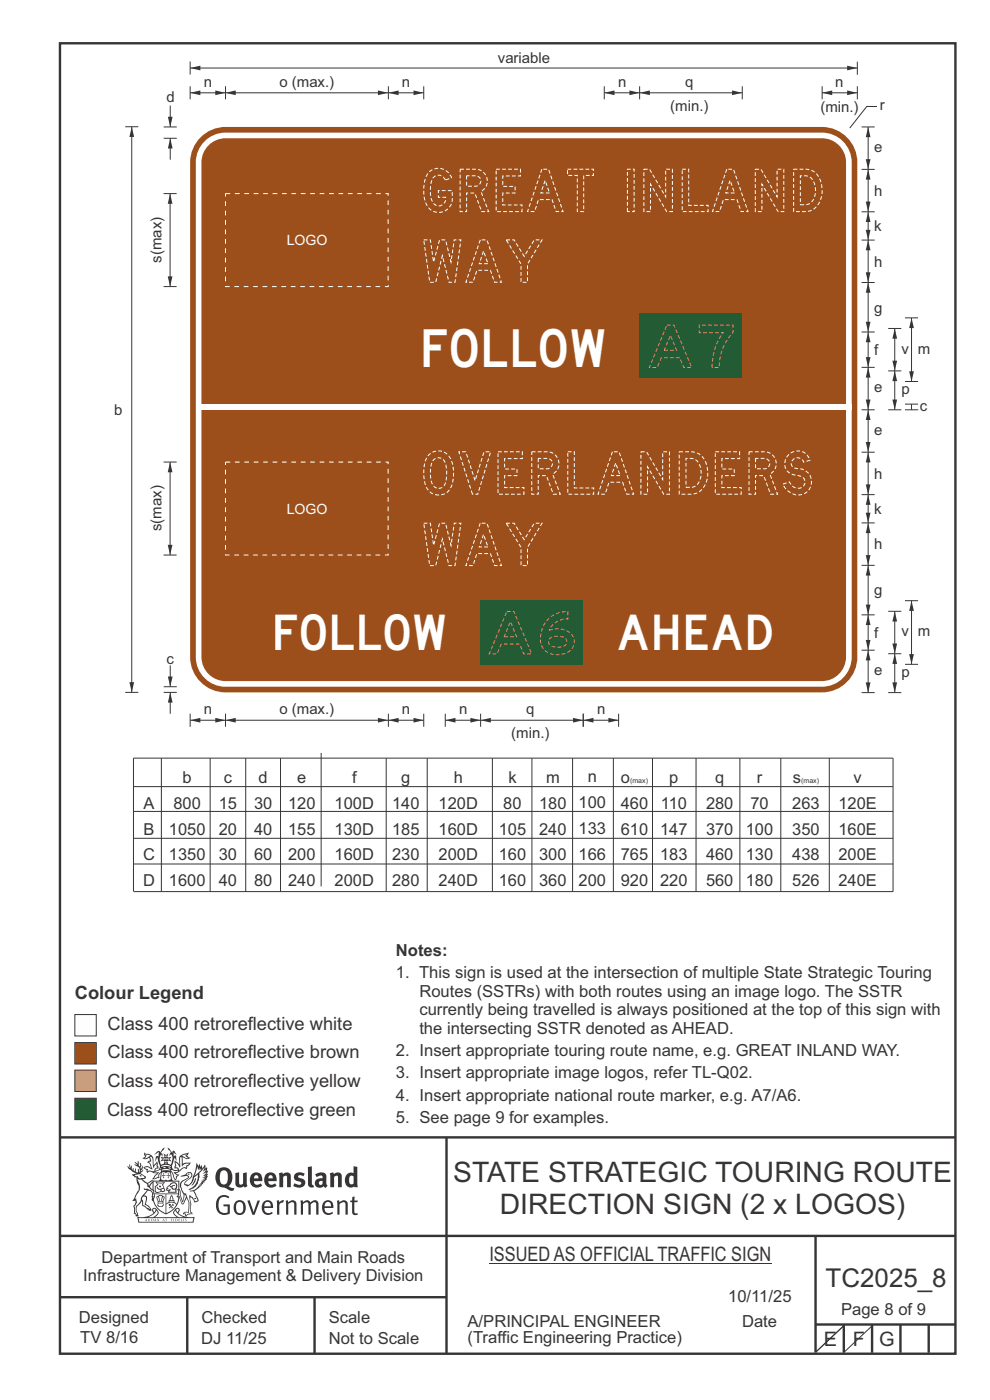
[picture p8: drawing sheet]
<svg xmlns="http://www.w3.org/2000/svg" width="210mm" height="297mm" viewBox="0 0 210 297" stroke-linecap="round" stroke-linejoin="round" font-family="sans-serif">
<path d="M12.7 9.2h190v278h-190zM12.7 241.3h190M94.7 241.4v45.8M12.7 275.2h82M12.7 262.2h190.1M39.7 275.2v12M66.7 275.2v12M173 262.1v24.9" fill="none" stroke="#373435" stroke-width=".51"/>
<g fill="#373435">
<path d="M47 248.4a2.55 2.55 0 0 0 0 2.7l.3 .2a.81 .81 0 0 0 1-1v-.5a1.04 1.04 0 0 0-1.1-1.5zM46.3 248.1a1.82 1.82 0 0 1 2.1-.2 1.82 1.82 0 0 1 .9 1.8 2.29 2.29 0 0 1-.8 2l.7 .3h.5l-.2 .6a2.87 2.87 0 0 1-2-.7 2.12 2.12 0 0 1-1.7-3.1z" fill-rule="evenodd"/>
<path d="M49.9 248.9l.8-.2v2a.46 .46 0 0 0 .3 .6 .46 .46 0 0 0 .6-.3v-2.1l.7-.2v2.4l.2 .5-.5 .3-.3-.3a1.02 1.02 0 0 1-1.2 .3 1.02 1.02 0 0 1-.6-1.1z" fill-rule="evenodd"/>
<path d="M54 249.5l-.1 .5h.9a.49 .49 0 0 0-.2-.6 .49 .49 0 0 0-.6 .1zM53.4 249.1a1.34 1.34 0 0 1 1.6-.2 1.34 1.34 0 0 1 .6 1.5v.2h-1.7a.77 .77 0 0 0 .5 .8 .77 .77 0 0 0 .9-.4l.3 .5a1.59 1.59 0 0 1-2 .2 1.59 1.59 0 0 1-.5-2.1z" fill-rule="evenodd"/>
<path d="M57 249.5l-.1 .5h1a.49 .49 0 0 0-.2-.6 .49 .49 0 0 0-.7 .1zM56.4 249.1a1.34 1.34 0 0 1 1.6-.2 1.34 1.34 0 0 1 .7 1.5v.2h-1.8a.77 .77 0 0 0 .5 .8 .77 .77 0 0 0 .9-.4l.4 .5a1.59 1.59 0 0 1-2.1 .2 1.59 1.59 0 0 1-.5-2.1z" fill-rule="evenodd"/>
<path d="M59.2 248.9l.7-.2 .1 .4a.95 .95 0 0 1 1-.3 .95 .95 0 0 1 .7 .8v2.3h-.8v-2.3a.46 .46 0 0 0-.8 .1v2.2h-.8z" fill-rule="evenodd"/>
<path d="M62.6 249.1a1.75 1.75 0 0 1 2-.1l-.2 .5-.6-.2a.43 .43 0 0 0-.6 .3l.4 .3a1.04 1.04 0 0 1 1.2 1.1 1.04 1.04 0 0 1-1.4 1l-1.2-.4 .3-.6 1 .4 .4-.4a.88 .88 0 0 0-1-.5l-.4-.2-.1-.4z" fill-rule="evenodd"/>
<path d="M65.3 247.6l.8-.2 .1 3.8 .3 .2 .1 .4a.88 .88 0 0 1-1 0 .88 .88 0 0 1-.3-1z" fill-rule="evenodd"/>
<path d="M67.8 250.6a.43 .43 0 0 0-.1 .7 .43 .43 0 0 0 .7-.1v-.7zM66.8 249.1a1.7 1.7 0 0 1 2.4 .1v1.9l.3 .4-.4 .5-.5-.4a1.03 1.03 0 0 1-1.7-.1 1.03 1.03 0 0 1 .8-1.5h.7v-.4a.8 .8 0 0 0-1.2 .1z" fill-rule="evenodd"/>
<path d="M70 248.9l.7-.2 .1 .4a.95 .95 0 0 1 1-.3 .95 .95 0 0 1 .7 .8v2.3h-.8v-2.3a.46 .46 0 0 0-.8 .1v2.2h-.8z" fill-rule="evenodd"/>
<path d="M74.3 249.5a1.48 1.48 0 0 0 0 1.7h.5l.2-.1v-1.5l-.3-.2zM75 247.4l.8 .1 .1 4.4h-.7l-.1-.2a1.26 1.26 0 0 1-1.4 0 1.26 1.26 0 0 1-.5-1.3 1.29 1.29 0 0 1 .4-1.4 1.29 1.29 0 0 1 1.4-.1z" fill-rule="evenodd"/>
<path d="M46.4 253.9a1.72 1.72 0 0 1 2.3 0l-.3 .3a1.24 1.24 0 0 0-1.4-.2 1.24 1.24 0 0 0-.6 1.4 1.49 1.49 0 0 0 1.2 1.9l.7-.1v-1.3h-.8l-.1-.4h1.3v1.9a1.93 1.93 0 0 1-2.2 0 1.93 1.93 0 0 1-.7-2.2l.2-.8z" fill-rule="evenodd"/>
<path d="M50.4 255.1a1.65 1.65 0 0 0 .2 2.2 .99 .99 0 0 0 1-1.4 .78 .78 0 0 0-.4-.8 .78 .78 0 0 0-.8 0zM50 254.9a1.33 1.33 0 0 1 1.6-.1 1.33 1.33 0 0 1 .5 1.4 1.31 1.31 0 0 1-1.3 1.6 1.31 1.31 0 0 1-1.2-1.6v-.6z" fill-rule="evenodd"/>
<path d="M52.5 254.7l.4-.1 .9 2.6 .8-2.5h.5l-1.1 3h-.5z" fill-rule="evenodd"/>
<path d="M56.3 255.2l-.2 .7h1.3a.7 .7 0 0 0-.3-.8 .7 .7 0 0 0-.8 .1zM55.9 255a1.22 1.22 0 0 1 1.5-.2 1.22 1.22 0 0 1 .5 1.5h-1.8a.93 .93 0 0 0 .5 1 .93 .93 0 0 0 1.1-.2l.2 .3a1.43 1.43 0 0 1-1.8 .1 1.43 1.43 0 0 1-.6-1.7z" fill-rule="evenodd"/>
<path d="M58.7 254.7l.4-.1 .1 .5 .4-.4 .6-.1-.2 .5a.66 .66 0 0 0-.8 .7v1.9h-.4z" fill-rule="evenodd"/>
<path d="M60.6 254.7l.4-.1 .1 .5a.94 .94 0 0 1 1-.5 .94 .94 0 0 1 .8 .8v2.3h-.5l-.1-2.5a.81 .81 0 0 0-1.2 .3v2.2h-.4z" fill-rule="evenodd"/>
<path d="M63.7 254.7l.5-.1 .1 .5 .4-.3a.78 .78 0 0 1 1.1 .3 .9 .9 0 0 1 1-.5 .9 .9 0 0 1 .8 .8v2.3h-.5l-.1-2.5a.67 .67 0 0 0-1.1 .3v2.2h-.5v-2.4l-.4-.3-.7 .4v2.3h-.5z" fill-rule="evenodd"/>
<path d="M69 255.2l-.1 .7h1.3a.7 .7 0 0 0-.3-.8 .7 .7 0 0 0-.9 .1zM68.7 255a1.22 1.22 0 0 1 1.5-.2 1.22 1.22 0 0 1 .5 1.5h-1.8a.93 .93 0 0 0 .4 1 .93 .93 0 0 0 1.2-.2l.1 .3a1.44 1.44 0 0 1-1.7 .1 1.44 1.44 0 0 1-.6-1.7z" fill-rule="evenodd"/>
<path d="M71.4 254.7l.5-.1 .1 .5a.94 .94 0 0 1 1-.5 .94 .94 0 0 1 .8 .8v2.3h-.5l-.1-2.5a.81 .81 0 0 0-1.2 .3v2.2h-.4z" fill-rule="evenodd"/>
<path d="M74.7 253.9l.5-.1v.9h.7l-.1 .3h-.6v2.2l.1 .2h.5l.1 .3a.75 .75 0 0 1-1.2-.6v-2.1h-.4v-.3h.4z" fill-rule="evenodd"/>
<path d="M30.8 244.9l1.1 .3-.9 .5h-.4l.6-.5zM31.8 245.4h.2a2.44 2.44 0 0 1 .4 1.9l.1 .5 .7-1-.1 .6 .3 .3a.57 .57 0 0 0-.6 .7l-1-.1-.5 .2 .2-.5-.8-.3 .7-.1 .9 .5 .1-.1-.6-1.3-.2-.2h.5zM30.7 244.4l-.1 .5 .2 .4-.6 .4a1.04 1.04 0 0 0 1.4-.1l.2 .6-.3 .1-.2 .4a.94 .94 0 0 1 .8 1.1l-.2-.1a1.16 1.16 0 0 0-1.5-.1l.3 .4 .4 .2 .1 .5 .2 .1 .1-.2a.94 .94 0 0 1 1.1 .2l.8 .1-1.2 1.2a1.13 1.13 0 0 0 1.2-.2l.4-.1-.1-.4 .5-.8a.83 .83 0 0 0-.6 1.1l-.3-.1-.7 .4 1.1-1.4-.5 .1-.5-.1 1.3-.5-.1-.1-.9 .4v-.3l.2-.2 .3 .1 .1-.3-.2-.4v-.6l-.1-.4-.7 1v-.7a1.42 1.42 0 0 0-1.6-1.8z" fill-rule="evenodd"/>
<path d="M38.5 245.2l.5-.2 .7-.1-.6 .3 .8 .5h-.3zM38.3 245.5l.2-.1 .1 2a1.69 1.69 0 0 1 1.6-.6l-.8 .5 .1 .5a1.1 1.1 0 0 0-1.5 .6l-.1-.5-.2-.2h-.5l.3-.4-.3-.7a1.42 1.42 0 0 1 .8 1.1l.2-.1zM37.1 246.2l.1 1-.2 .3 .1 .4h.5l.1 .2a.96 .96 0 0 1-1.1-.1l-.1 .1a1.06 1.06 0 0 0 1.3 .2v.1a.72 .72 0 0 1-1 .2l.3 .5 .6 .2-.4 .2-.1 .6-.2-.3-.4-1.1-.4-.4 .4 .9a1.54 1.54 0 0 0 .7 1.2l.2-.3a.58 .58 0 0 1 .4-.8l.2-.1h-.3l-.5-.3 .9-.5a.93 .93 0 0 1 1.2-.5v.2l.2-.2 .1-.5a.99 .99 0 0 0 .7-.8l-1.3 .1-.3 .2-.1-1.4 .9 .4 .9-.3h-.4l-.5-.4 .4-.7-.6 .2a1.46 1.46 0 0 0-1.4 2.1v.4l-.2-.4z" fill-rule="evenodd"/>
<path d="M35.6 248.9l.2 .1-.1 .3 .4 .1h-.4v.6l-.1-.6h-.3l.3-.1z" fill-rule="evenodd"/>
<path d="M34.6 248.9l.2 .1v.3l.3 .1h-.3l-.1 .6v-.6h-.4l.4-.1z" fill-rule="evenodd"/>
<path d="M34.3 248.8a.57 .57 0 0 1 .9 .2 .57 .57 0 0 1 .9-.2l.2 1.4h-.2a.57 .57 0 0 1-.9 0 .69 .69 0 0 1-1.1 0zM34.2 248.1l-.3 2.1-.2 .4h3l-.2-.4-.3-2.1h-.2v.2l-.8-.1-.8 .1v-.2z" fill-rule="evenodd"/>
<path d="M34.2 252.4a.3 .3 0 0 0 .6 0 .3 .3 0 0 0-.6 0zM33.3 250.9l.3 .3-.3 .4a.79 .79 0 0 0 0 1.3l.8-.2-.1-.3a.55 .55 0 0 1-.7-.6l.1-.1 .2 .3 .3 .2 .8-.2-.4-.7 .4-.4-.7 .2zM33 250.7l1.1 .2 .9-.2-.4 .6 .4 1.2a.56 .56 0 0 1-.8 .3l-.2 .1a.73 .73 0 0 1-.9 .1 .73 .73 0 0 1-.3-1v-.4l.6-.4z" fill-rule="evenodd"/>
<path d="M35.6 251.8l.7-.4a.58 .58 0 0 1 1-.1 .58 .58 0 0 1-.4 .9l-.3-.3a.43 .43 0 0 1 .6-.4 .57 .57 0 0 0-.8 .2l-.2-.1-.3 .1 .4 .2a.55 .55 0 0 0 .9 .4v.5h-1.3l.3-.4-.1-.1-.6 .1 .2-.3-.2-.1zM35.4 251.8l-.1 .2a.39 .39 0 0 0 .2 .6h.3l-.2 .4h1.9l-.1-.8a.86 .86 0 0 0-.1-1.3 .86 .86 0 0 0-1.3 .4z" fill-rule="evenodd"/>
<path d="M36 254.8h.8v.2h-.8zM36.4 253.8l.2 .8h-.4zM36.4 253.5l-.3 .5-.1 .6h-.2v.4l-.7 .4 .2 .1a1.48 1.48 0 0 1 2.1 .2l.2-.1-.6-.5v-.5h-.2l-.1-.6z" fill-rule="evenodd"/>
<path d="M35.8 255.4l.4 .1 .1 .3 .3-.2-.2-.2a.38 .38 0 0 1 .5 .5l-.2-.2-.3 .2 .3 .2-.3 .3-.1-.4-.4 .4-.1-.2 .4-.3-.1-.1-.2 .1z" fill-rule="evenodd"/>
<path d="M34.5 254h.2v.2l-.2 .6h-.2zM33.6 255.3h.9v.2a.55 .55 0 0 1-.8 .4v-.2l-.2-.1zM33.4 254h.2l.2 .8h-.2zM33.6 255l.8-.1 .1 .2h-.8zM33.8 253.7h.5l-.2 1.1h-.1zM33.3 253.8l-.1 .3 .3 1.1a.48 .48 0 0 0-.1 .6 .48 .48 0 0 0 .5 .2h.5a.49 .49 0 0 0 .2-.8l.3-1.1-.1-.3a1.42 1.42 0 0 0-1.5 0z" fill-rule="evenodd"/>
<path d="M33.7 251.5l.4 .1 .1 .3h-.3z" fill-rule="evenodd"/>
<path d="M41.3 250.1l.3-.2-.2 .8-.6 .8h-.2l.5-.7z" fill-rule="evenodd"/>
<path d="M39.7 249l.3-.2 .5 .2a.88 .88 0 0 1-.6 1.1 1.22 1.22 0 0 0-.8 1.3l.5 .2a.72 .72 0 0 0 .9-.4l.5-.8 .2-.6 .8-.6v.2a2.85 2.85 0 0 1-2 2.9l.1 .1a2.13 2.13 0 0 0 1.9-1.5v-.3a2.01 2.01 0 0 0 .3-1.7l1.1-1.3-.4 1 .7-.5-.7 1 .8-.4-.8 .8 .7-.2-.9 .6 .8-.1-.8 .4h.7l-.8 .3 .3 .2h-.4l.2 .3h-.4l.2 .3h-.4l.1 .2h-.1a2.16 2.16 0 0 1-2 1.1l.1 .2 .4-.1a.76 .76 0 0 1 .7 .8l.5 1.2-.6 .2a1.45 1.45 0 0 0-1.1-1.3l.2 1.8-.1 1.8 .4 .3a1.07 1.07 0 0 0-1.2 .4v-.3l-.5-.2a.87 .87 0 0 1 1.1-.1v-.7a4.4 4.4 0 0 0-.6-3.1l-.1-.3h-.2a2.16 2.16 0 0 1-.7-2.2l.3-.4 1.2-.7a.55 .55 0 0 0-.4-.8zM37.8 252.4a.76 .76 0 0 1 .3 1.1l.6 1.6 .4-1.7 .2 .1a.61 .61 0 0 1-.1 .9l-.3 .8-.2 .1-.7-1.6-.3 .1a1.18 1.18 0 0 0 .1-1.4zM41.8 247.5l.2 .7 .3-.5v.6l.4-.5a1.9 1.9 0 0 1-1.2 1.4l-.3 .3zM38.2 249.6l1.4-.2 .2 .2v.3l-.5 .2a1.26 1.26 0 0 0-.9 1.9l.2 .7a1.84 1.84 0 0 1 .1 2.1l-.4-1.4a.96 .96 0 0 0-.4-1.2l-.4 .2a.78 .78 0 0 1 0 1.3l.1 .3h.4l.4 1.1a.38 .38 0 0 0 .2 .4 .38 .38 0 0 0 .4-.1l.6-1.2a2.94 2.94 0 0 1 .4 2.5l-.1 .4h-.8l-.3 .4v.2l.4-.1 .1 .4 .2 .1a1.02 1.02 0 0 1 1.3-.5v-.4l-.3-.1 .1-1.8-.3-1.3h.1a1.14 1.14 0 0 1 .8 1 .63 .63 0 0 0 .8-.2 .63 .63 0 0 0-.2-.9l-.6-1.2 .9-.6 .2-.4h.3l-.1-.2h.4l-.1-.3h.3l-.1-.3 .5-.1-.2-.2 .6-.4v-.2h-.2l.4-.5h-.3l.3-.5-.4 .1 .4-.5v-.3l-.3 .2 .2-.7-.1-.2-.4 .3v-.8l-.6 .8-.2-.8-.2 .5-.3-.7-.1 .6-.5-.8-.1 1.4-.6 1.8a1.81 1.81 0 0 1-1 1.5l-.6-.2a1.75 1.75 0 0 1 1.1-1.2 .75 .75 0 0 0 .1-1.3 .75 .75 0 0 0-1.2 .4z" fill-rule="evenodd"/>
<path d="M41.2 254.1h.3l.2 .2-.4 .1z" fill-rule="evenodd"/>
<path d="M29.4 258.4h11.6l-.1 .8h-11.4zM31.3 258.2l.5-.1a2.48 2.48 0 0 0 1.4-1.3l.3 .5-.5 .6-.5 .3zM32.5 256.6l.3-.2 .2 .1-.3 .7zM37.2 256.8a2.65 2.65 0 0 0 1.8 1.4h-1.1l-.5-.3-.5-.6zM37.4 256.5l.2-.1 .3 .2-.3 .6zM29.2 258.2l.1 1.2h11.8l.2-1.1-.2-.1a4.1 4.1 0 0 1-3.3-.9l.3-.4-.1-.6a1.06 1.06 0 0 0-1.3 1l.2 .4 .6 .5h-4.7l.3-.1a.84 .84 0 0 0 .6-.8 .84 .84 0 0 0-.5-.8l-.3-.2h-.5l-.1 .6 .3 .4a4.2 4.2 0 0 1-3.4 .9z" fill-rule="evenodd"/>
<path d="M31 258.7l.1 .2h-.2zM31 258.5l-.3 .6 .4-.2 .2 .2z" fill-rule="evenodd"/>
<path d="M31.3 258.6h.3v.4a.25 .25 0 0 0 .2-.1 .25 .25 0 0 0-.1-.3h.1a.29 .29 0 0 1 0 .4 .29 .29 0 0 1-.4 0 .29 .29 0 0 1 0-.4z" fill-rule="evenodd"/>
<path d="M32.2 258.6a.22 .22 0 0 1 .3 .2 .22 .22 0 0 1-.3 .2zM32 258.6l.1 .4a.33 .33 0 0 0 .4 0 .33 .33 0 0 0 0-.4 .33 .33 0 0 0-.5 0z" fill-rule="evenodd"/>
<path d="M32.9 258.7l.1 .2h-.2zM32.9 258.5l-.2 .6 .3-.2 .2 .2z" fill-rule="evenodd"/>
<path d="M33.3 258.6h.2l.1 .1 .2-.1-.2 .2 .2 .3-.3-.3-.1 .3h-.1l.2-.3z" fill-rule="evenodd"/>
<path d="M34.7 258.7l.1 .2h-.2zM34.7 258.5l-.3 .6 .4-.2 .2 .2z" fill-rule="evenodd"/>
<path d="M35 258.5h.5l-.2 .1v.5h-.2l.1-.5z" fill-rule="evenodd"/>
<path d="M36.2 258.6l.3-.1-.1 .1v.2h.1h-.1v.3h-.2z" fill-rule="evenodd"/>
<path d="M36.7 258.6h.2v.5h-.2z" fill-rule="evenodd"/>
<path d="M37.3 258.6a.22 .22 0 0 1 .3 .2 .22 .22 0 0 1-.3 .2zM37.1 258.6v.4a.33 .33 0 0 0 .5 0 .33 .33 0 0 0 0-.4 .33 .33 0 0 0-.5 0z" fill-rule="evenodd"/>
<path d="M37.8 258.6l.4-.1-.2 .1v.2h.1h-.1v.2l.2 .1h-.4z" fill-rule="evenodd"/>
<path d="M38.4 258.6h.2l-.1 .4 .2 .1h-.3z" fill-rule="evenodd"/>
<path d="M38.9 258.6h.2v.5h-.2z" fill-rule="evenodd"/>
<path d="M39.3 258.6h.2h-.1l.2 .3-.2 .2-.1-.1v-.1l.2 .1z" fill-rule="evenodd"/>
<path d="M34.2 247.4a1.51 1.51 0 0 1 2 .2 2.67 2.67 0 0 0-2.1 0zM35.7 247.6l.4 .1 .1 .3-.4-.1zM34.6 247.6h.5l.1 .2h-.4zM34 247.8l.3 .2h-.3zM34.9 246.9l.3-.2 .3 .2zM34.9 245.6l.2 .1v.3h-.2zM35 245.1l.2 .2 .2-.2-.1 .3h-.2zM35.1 246.3h.2l.1 .4-.2-.2-.2 .2zM35.3 245.7l.2-.1v.4h-.2zM34.4 245.7h.3l.1 .3-.4 .1 .2-.2zM35.7 245.7h.3l-.2 .2 .2 .2-.4-.1zM32.7 244.9l1-.5-.1 1-.2-.2-.3 .2-.3 1.1 .5-1 .3 .9a1.84 1.84 0 0 1 .2 1.7l.4 .1a2.48 2.48 0 0 1 2.2 0l.2-.2-.2-.7 .7-1.8 .4 .7-.2-1-.2-.1-.2 .3v-.9l.6 .4-.6-.8-.3 .1-.1 .4-.5-.9-.5-.3 .2 .5 .6 .5-.5 .8 .4-.4a2.06 2.06 0 0 1 0 2.3l-.5-.2-.2-.6 .1-.1 .8 .2-.4-.5 .4-.5-.7 .2-.2-.2 .2-.7-.5 .4-.5-.4 .2 .7-.2 .2-.7-.2 .4 .5-.4 .5 .8-.2 .1 .1-.2 .6-.5 .2a2.02 2.02 0 0 1 0-2.2l.3 .5-.1-.7-.3-.1 .8-1.2-.4 .3-.5 .8-.2-.3a.8 .8 0 0 0-.8 .5z" fill-rule="evenodd"/>
<path d="M29.2 250.1l.3 .1a.61 .61 0 0 1 .8 .4l.3 .2a.8 .8 0 0 1 .6 1l.4 .1 .5 .5a1 1 0 0 1 .5 1.1l-.1 .7v-.5h-.1a.96 .96 0 0 0-.8-1.3l-.2-.2h-.7l-.1-.1-.1 .1 .1 .3h.6l-1.2 1.3-.2 1-.4 .6a1.33 1.33 0 0 0-.5 1.8l.2 .5a1.26 1.26 0 0 1-.5-1.5l-.1-.3a1.56 1.56 0 0 0 .4-1.7l-.3 .2 .2-.5a3.2 3.2 0 0 0 .7-3zM30.4 253.9h.4a2.06 2.06 0 0 1-.1 1.6l.7 .5 .4 .4-.6-.1-.8-.6-.1-.9a.51 .51 0 0 1 .1-.9zM28.6 249.3a1.52 1.52 0 0 1 2.1 .5l-1.1 .2-.2-.1-.1-.4h-.5zM27.5 247v.8l-.3-.4h-.1a3.1 3.1 0 0 0 1.9 1.6l-1 .1 .5 .6 .5 .1 .1 1.1a1.84 1.84 0 0 1-.3 2.5l-.4 .9-.3 .4 .2 .1 .4-.1 .1 .4-.2 .5-.3 .2 .1 1.7h.2l.3 .5 .1 .1 .4-.1-.1-.5a1.3 1.3 0 0 1-.1-1.7l.9-1 .1 1.1 .6 .2 .5 .5 .1-.1 .2 .3h.5a1.85 1.85 0 0 0-1.2-1.4l.1-.3a1.39 1.39 0 0 0 0-1.4l-.5-.1 .5-.5a.66 .66 0 0 1 .9-.4 .66 .66 0 0 1 .3 .9l-.1 .4 .2-.1v.2l-.1 .3 .2 .5 .1-.3a2.24 2.24 0 0 0 .1-2.2 .73 .73 0 0 1-.7-.7 .73 .73 0 0 1 .6-.7v-.2a.94 .94 0 0 0-.9 .8 .48 .48 0 0 1-.1-.6 .48 .48 0 0 1 .5-.2l.5-.3a.51 .51 0 0 0-.8 .2l-.5 .2-1-.8h.6l.2-.5-1.2-.7 .5-.5v-.3l-.5 .4 .1-.2a.69 .69 0 0 0 .2-1v.4l-.2 .3v-1.1l-.3-.2 .1 .6-.1 .2-.4-1.3v.7l-.6-.4 .5 .7-.6-.2 .3 .3a1 1 0 0 1 .7 1.4l-.2-.8v.9l-.5-.2v-.8l-.2 .7-.2-.1-.1-.6-.2 .4-.2-.2 .1-.7-.2 .5z" fill-rule="evenodd"/>
<path d="M29.6 249.4l.2-.1 .3 .2z" fill-rule="evenodd"/>
<path d="M32.4 250.5h5.6v2l-.2-.1v-1.7h-5.2v2.5h5.2v-.8l.1 .2-.1 1.1v-.3h-2.5v4a4.1 4.1 0 0 0 2.6-3.6l.1-.1a4 4 0 0 1-2.8 3.9 4.2 4.2 0 0 1-2.8-4.7l.1 1.2 .1-.1a3.8 3.8 0 0 0 2.5 3.4v-4h-2.5l-.2-.9z" fill-rule="evenodd"/>
<circle cx="40" cy="249.1" r=".17"/>
</g>
<path d="M42.2 29.5a7.5 7.5 0 0 1 5.6-2.6h126.6a7.5 7.5 0 0 1 7.5 7.5v105a7.5 7.5 0 0 1-7.5 7.5h-126.6a7.5 7.5 0 0 1-7.5-7.5v-105a7.5 7.5 0 0 1 1.9-4.9z" fill-rule="evenodd" fill="#9d4f1b"/>
<path d="M43.4 30a6.3 6.3 0 0 1 4.4-1.9h126.6a6.3 6.3 0 0 1 6.3 6.3v105a6.3 6.3 0 0 1-6.3 6.3h-126.6a6.3 6.3 0 0 1-6.3-6.3v-105a6.3 6.3 0 0 1 1.9-4.4z" fill-rule="evenodd" fill="#fefefe"/>
<path d="M43.9 31.2a5.1 5.1 0 0 1 3.9-1.9h126.6a5.1 5.1 0 0 1 5.1 5.1v105a5.1 5.1 0 0 1-5.1 5.1h-126.6a5.1 5.1 0 0 1-5.1-5.1v-105a5.1 5.1 0 0 1 1.2-3.2z" fill-rule="evenodd" fill="#9d4f1b"/>
<path d="M135.7 66.6h21.8v13.6h-21.8z" fill-rule="evenodd" fill="#235b35"/>
<path d="M42.4 85.7h138.3v1.2h-138.3z" fill-rule="evenodd" fill="#fefefe"/>
<path d="M40.3 14.4h141.6" fill="none" stroke="#373435" stroke-width=".21"/>
<g fill="#373435">
<path d="M40.3 14.4l2.2-.5v1z"/>
<path d="M179.7 13.9l2.2 .5-2.2 .5z"/>
</g>
<path d="M40.3 13v2.8M181.9 13.1v2.8M193.4 127.4v13.5" fill="none" stroke="#373435" stroke-width=".21"/>
<g fill="#373435">
<path d="M193.4 127.4l.5 2.2h-1z"/>
<path d="M192.9 138.8h1l-.5 2.1z"/>
</g>
<path d="M193.4 67.4v13.5" fill="none" stroke="#373435" stroke-width=".21"/>
<g fill="#373435">
<path d="M193.4 67.4l.5 2.2h-1z"/>
<path d="M192.9 78.8h1l-.5 2.1z"/>
</g>
<path d="M186 22.6h-2.1l-3.6 4.6M192 67.4h2.7M192 80.9h2.7M189.8 129.7v9M192 127.4h2.7M192 140.9h2.7" fill="none" stroke="#373435" stroke-width=".21"/>
<g fill="#373435">
<path d="M189.8 129.7l.5 2.1h-1z"/>
<path d="M189.3 136.5h1l-.5 2.2z"/>
</g>
<path d="M189.8 69.7v9M188.4 129.7h2.8M188.4 138.7h2.8" fill="none" stroke="#373435" stroke-width=".21"/>
<g fill="#373435">
<path d="M189.8 69.7l.5 2.1h-1z"/>
<path d="M189.3 76.5h1l-.5 2.2z"/>
</g>
<path d="M188.4 69.7h2.8M192 86.9h2.8M192 85.7h2.7M193.4 85.7v1.2" fill="none" stroke="#373435" stroke-width=".21"/>
<path d="M101.9 127.3h21.8v13.6h-21.8z" fill-rule="evenodd" fill="#235b35"/>
<g fill="none" stroke="#373435" stroke-width=".21">
<path d="M182.8 35.9h2.7M182.8 26.9h2.7M182.8 59.9h2.7M182.8 50.9h2.7M182.8 44.9h2.7M182.8 77.9h2.7M182.8 70.4h2.7M182.8 86.9h2.7M182.8 95.9h2.7M182.8 119.9h2.7M182.8 110.9h2.7M182.8 104.9h2.7"/>
<path d="M182.8 137.9h2.7M182.8 130.4h2.7M184.2 137.9v9"/>
</g>
<g fill="#373435">
<path d="M184.2 137.9l.5 2.2h-1z"/>
<path d="M183.7 144.8h1l-.5 2.1z"/>
</g>
<path d="M184.2 77.9v9" fill="none" stroke="#373435" stroke-width=".21"/>
<g fill="#373435">
<path d="M184.2 77.9l.5 2.2h-1z"/>
<path d="M183.7 84.8h1l-.5 2.1z"/>
</g>
<path d="M184.2 130.4v7.5" fill="none" stroke="#373435" stroke-width=".21"/>
<g fill="#373435">
<path d="M184.2 130.4l.5 2.2h-1z"/>
<path d="M183.7 135.8h1l-.5 2.1z"/>
</g>
<path d="M184.2 70.4v7.5" fill="none" stroke="#373435" stroke-width=".21"/>
<g fill="#373435">
<path d="M184.2 70.4l.5 2.2h-1z"/>
<path d="M183.7 75.8h1l-.5 2.1z"/>
</g>
<path d="M184.2 119.9v10.5" fill="none" stroke="#373435" stroke-width=".21"/>
<g fill="#373435">
<path d="M184.2 119.9l.5 2.2h-1z"/>
<path d="M183.7 128.3h1l-.5 2.1z"/>
</g>
<path d="M184.2 59.9v10.5" fill="none" stroke="#373435" stroke-width=".21"/>
<g fill="#373435">
<path d="M184.2 59.9l.5 2.2h-1z"/>
<path d="M183.7 68.3h1l-.5 2.1z"/>
</g>
<path d="M184.2 86.9v9" fill="none" stroke="#373435" stroke-width=".21"/>
<g fill="#373435">
<path d="M184.2 86.9l.5 2.2h-1z"/>
<path d="M183.7 93.8h1l-.5 2.1z"/>
</g>
<path d="M184.2 26.9v9" fill="none" stroke="#373435" stroke-width=".21"/>
<g fill="#373435">
<path d="M184.2 26.9l.5 2.2h-1z"/>
<path d="M183.7 33.8h1l-.5 2.1z"/>
</g>
<path d="M184.2 95.9v9" fill="none" stroke="#373435" stroke-width=".21"/>
<g fill="#373435">
<path d="M184.2 95.9l.5 2.2h-1z"/>
<path d="M183.7 102.8h1l-.5 2.1z"/>
</g>
<path d="M184.2 35.9v9" fill="none" stroke="#373435" stroke-width=".21"/>
<g fill="#373435">
<path d="M184.2 35.9l.5 2.2h-1z"/>
<path d="M183.7 42.8h1l-.5 2.1z"/>
</g>
<path d="M184.2 110.9v9" fill="none" stroke="#373435" stroke-width=".21"/>
<g fill="#373435">
<path d="M184.2 110.9l.5 2.2h-1z"/>
<path d="M183.7 117.8h1l-.5 2.1z"/>
</g>
<path d="M184.2 50.9v9" fill="none" stroke="#373435" stroke-width=".21"/>
<g fill="#373435">
<path d="M184.2 50.9l.5 2.2h-1z"/>
<path d="M183.7 57.8h1l-.5 2.1z"/>
</g>
<path d="M184.2 104.9v6" fill="none" stroke="#373435" stroke-width=".21"/>
<g fill="#373435">
<path d="M184.2 104.9l.5 2.2h-1z"/>
<path d="M183.7 108.8h1l-.5 2.1z"/>
</g>
<path d="M184.2 44.9v6" fill="none" stroke="#373435" stroke-width=".21"/>
<g fill="#373435">
<path d="M184.2 44.9l.5 2.2h-1z"/>
<path d="M183.7 48.8h1l-.5 2.1z"/>
</g>
<path d="M188.4 78.7h2.8M189.8 78.7v8.2M188.4 86.9h2.8" fill="none" stroke="#373435" stroke-width=".21"/>
<g fill="#373435">
<path d="M189.3 84.8h1l-.5 2.1z"/>
<path d="M189.8 78.7l.5 2.1h-1z"/>
</g>
<path d="M189.8 138.7v8.2" fill="none" stroke="#373435" stroke-width=".21"/>
<g fill="#373435">
<path d="M189.3 144.8h1l-.5 2.1z"/>
<path d="M189.8 138.7l.5 2.1h-1z"/>
</g>
<path d="M47.8 98h34.5v19.7h-34.5z" fill="none" stroke="#fefefe" stroke-width=".21" stroke-dasharray="1 1" stroke-linecap="butt"/>
<path d="M36.1 98v19.7" fill="none" stroke="#373435" stroke-width=".21"/>
<g fill="#373435">
<path d="M35.6 115.6h1l-.5 2.1z"/>
<path d="M36.1 98l.5 2.2h-1z"/>
</g>
<path d="M36.1 41.1v19.7M34.7 98h2.8M34.7 117.7h2.8" fill="none" stroke="#373435" stroke-width=".21"/>
<path d="M47.8 41.1h34.5v19.7h-34.5z" fill="none" stroke="#fefefe" stroke-width=".21" stroke-dasharray="1 1" stroke-linecap="butt"/>
<g fill="#373435">
<path d="M35.6 58.6h1l-.5 2.2z"/>
<path d="M36.1 41.1l.5 2.1h-1z"/>
</g>
<path d="M34.7 41.1h2.8M34.7 60.8h2.8M123.7 152.8h7.5M131.2 151.4v2.8" fill="none" stroke="#373435" stroke-width=".21"/>
<g fill="#373435">
<path d="M129.1 152.3l2.1 .5-2.1 .5z"/>
<path d="M123.7 152.8l2.2-.5v1z"/>
</g>
<path d="M36.1 141.1v4.6M123.7 151.4v2.8M182.8 146.9h2.7" fill="none" stroke="#373435" stroke-width=".21"/>
<path d="M35.6 143.5h1l-.5 2.2z" fill="#373435"/>
<path d="M34.7 146.9h2.8M34.7 145.7h2.8M36.1 146.9v4.5" fill="none" stroke="#373435" stroke-width=".21"/>
<path d="M36.1 146.9l.5 2.2h-1z" fill="#373435"/>
<path d="M36.1 22.4v4.5" fill="none" stroke="#373435" stroke-width=".21"/>
<path d="M35.6 24.8h1l-.5 2.1z" fill="#373435"/>
<path d="M34.7 29.3h2.8M34.7 26.9h2.8M36.1 29.3v4.6" fill="none" stroke="#373435" stroke-width=".21"/>
<path d="M36.1 29.3l.5 2.2h-1z" fill="#373435"/>
<path d="M40.3 152.8h7.5" fill="none" stroke="#373435" stroke-width=".21"/>
<g fill="#373435">
<path d="M40.3 152.8l2.2-.5v1z"/>
<path d="M45.7 152.3l2.1 .5-2.1 .5z"/>
</g>
<path d="M40.3 151.4v2.8M47.8 151.4v2.8M47.8 152.8h34.5" fill="none" stroke="#373435" stroke-width=".21"/>
<g fill="#373435">
<path d="M80.2 152.3l2.1 .5-2.1 .5z"/>
<path d="M47.8 152.8l2.2-.5v1z"/>
</g>
<path d="M174.4 19.7h7.5" fill="none" stroke="#373435" stroke-width=".21"/>
<g fill="#373435">
<path d="M174.4 19.7l2.1-.5v1z"/>
<path d="M179.7 19.2l2.2 .5-2.2 .5z"/>
</g>
<path d="M174.4 18.3v2.8M181.9 18.3v2.8M27.9 26.9v120" fill="none" stroke="#373435" stroke-width=".21"/>
<g fill="#373435">
<path d="M27.9 26.9l.5 2.2h-1z"/>
<path d="M27.4 144.7h1l-.5 2.2z"/>
</g>
<path d="M26.6 26.9h2.7M26.6 146.9h2.7M82.4 152.8h7.5" fill="none" stroke="#373435" stroke-width=".21"/>
<g fill="#373435">
<path d="M82.4 152.8l2.2-.5v1z"/>
<path d="M87.7 152.3l2.2 .5-2.2 .5z"/>
</g>
<path d="M82.4 151.4v2.8M89.9 151.4v2.8M101.9 152.8h21.8" fill="none" stroke="#373435" stroke-width=".21"/>
<g fill="#373435">
<path d="M101.9 152.8l2.2-.5v1z"/>
<path d="M121.6 152.3l2.1 .5-2.1 .5z"/>
</g>
<path d="M94.4 152.8h7.5M101.9 151.4v2.8M123.7 151.4v2.8" fill="none" stroke="#373435" stroke-width=".21"/>
<g fill="#373435">
<path d="M99.8 152.3l2.1 .5-2.1 .5z"/>
<path d="M94.4 152.8l2.2-.5v1z"/>
</g>
<path d="M40.3 19.7h7.5M94.4 151.4v2.8M188.4 146.9h2.8" fill="none" stroke="#373435" stroke-width=".21"/>
<g fill="#373435">
<path d="M40.3 19.7l2.2-.5v1z"/>
<path d="M45.7 19.2l2.1 .5-2.1 .5z"/>
</g>
<path d="M40.3 18.3v2.8M47.8 18.3v2.8M47.8 19.7h34.5" fill="none" stroke="#373435" stroke-width=".21"/>
<g fill="#373435">
<path d="M80.2 19.2l2.1 .5-2.1 .5z"/>
<path d="M47.8 19.7l2.2-.5v1z"/>
</g>
<path d="M82.4 19.7h7.5" fill="none" stroke="#373435" stroke-width=".21"/>
<g fill="#373435">
<path d="M82.4 19.7l2.2-.5v1z"/>
<path d="M87.7 19.2l2.2 .5-2.2 .5z"/>
</g>
<path d="M82.4 18.3v2.8M89.9 18.3v2.8M135.7 19.7h21.8M157.5 18.3v2.8" fill="none" stroke="#373435" stroke-width=".21"/>
<g fill="#373435">
<path d="M135.7 19.7l2.1-.5v1z"/>
<path d="M155.3 19.2l2.2 .5-2.2 .5z"/>
</g>
<path d="M128.2 19.7h7.5M135.7 18.3v2.8" fill="none" stroke="#373435" stroke-width=".21"/>
<g fill="#373435">
<path d="M133.5 19.2l2.2 .5-2.2 .5z"/>
<path d="M128.2 19.7l2.1-.5v1z"/>
</g>
<g fill="none" stroke="#373435" stroke-width=".21">
<path d="M128.2 18.3v2.8M68.1 159.7v28.3M28.3 166.9h161.1M28.3 177.8h161.1M28.4 172.1h161M34.2 160.8v28.3M44.6 160.8v28.3M52.1 160.8v28.3M59.5 160.8v28.3M81.9 160.8v28.3M90.6 160.8v28.3M104.4 160.8v28.3"/>
<path d="M112.8 160.8v28.3M121.5 160.8v28.3M130.1 160.8v28.3M138.4 160.8v28.3M147.6 160.8v28.3M156.9 160.8v28.3M165.6 160.8v28.3M175.9 160.8v28.3M28.3 189.1v-28.3h161.1v28.3h-161.1M28.3 183.3h161.1M179.2 281.1l-6.1 5.7"/>
</g>
<path d="M173 281h29.7M179 281v6M185 281v6M191 281v6M197 281v6" fill="none" stroke="#373435" stroke-width=".51"/>
<path d="M103.8 267.9h1v.2h-1z" fill-rule="evenodd" fill="#373435"/>
<path d="M104.8 268h58.8M185.2 281.1l-6.1 5.7" fill="none" stroke="#373435" stroke-width=".21"/>
<path d="M15.9 233h4.5v4.5h-4.5z" fill-rule="evenodd" fill="#235b35" stroke="#373435" stroke-width=".21"/>
<path d="M15.9 215.2h4.5v4.6h-4.5z" fill-rule="evenodd" fill="#fefefe" stroke="#373435" stroke-width=".21"/>
<path d="M15.9 221.2h4.5v4.5h-4.5z" fill-rule="evenodd" fill="#9d4f1b" stroke="#373435" stroke-width=".21"/>
<path d="M15.9 227h4.5v4.6h-4.5z" fill-rule="evenodd" fill="#ffd520" stroke="#373435" stroke-width=".21"/>
<g font-size="9" fill="#fefefe">
<text x="89.9" y="44.9">GREAT INLAND</text>
<text x="89.9" y="59.9">WAY</text>
<text x="89.9" y="104.8">OVERLANDERS</text>
<text x="89.9" y="120">WAY</text>
</g>
<text font-size="9" fill="#ffd520" x="137.7" y="78">A7</text>
<text font-size="9" fill="#ffd222" x="103.8" y="138.7">A6</text>
<text font-size="8" fill="#fefefe" x="89.9" y="77.9">FOLLOW</text>
<g font-size="7.5" fill="#fefefe">
<text x="58.5" y="137.9">FOLLOW</text>
<text x="131.2" y="137.9">AHEAD</text>
</g>
<g font-size="6" fill="#373435">
<text x="96.1" y="250.8">STATE STRATEGIC TOURING ROUTE</text>
<text x="106" y="257.5">DIRECTION SIGN (2 x LOGOS)</text>
</g>
<text font-size="5.5" fill="#373435" x="175.1" y="273">TC2025_8</text>
<g font-size="4.2" fill="#373435">
<text x="103.8" y="267.5">ISSUED AS OFFICIAL TRAFFIC SIGN</text>
<text x="174.7" y="285.6">E</text>
<text x="180.9" y="285.6">F</text>
<text x="186.5" y="285.6">G</text>
</g>
<g font-size="3.9" fill="#373435">
<text x="15.9" y="212">Colour Legend</text>
<text x="22.8" y="218.5">Class 400 retroreflective white</text>
<text x="22.8" y="224.5">Class 400 retroreflective brown</text>
<text x="22.8" y="230.6">Class 400 retroreflective yellow</text>
<text x="22.7" y="236.7">Class 400 retroreflective green</text>
</g>
<g font-size="3.5" fill="#373435">
<text x="38.7" y="166.1">b</text>
<text x="47.5" y="166.1">c</text>
<text x="54.9" y="166.1">d</text>
<text x="63.1" y="166.1">e</text>
<text x="74.7" y="166.1">f</text>
<text x="85.1" y="166.1">g</text>
<text x="96.2" y="166.1">h</text>
<text x="107.8" y="166.1">k</text>
<text x="115.8" y="166.1">m</text>
<text x="124.7" y="166">n</text>
<text x="131.7" y="166.1">o</text>
<text x="142" y="166.1">p</text>
<text x="151.7" y="166.1">q</text>
<text x="160.5" y="166.1">r</text>
<text x="168.2" y="166.1">s</text>
<text x="181.1" y="166.1">v</text>
<text x="30.5" y="171.6">A</text>
<text x="36.8" y="171.6">800</text>
<text x="46.4" y="171.6">15</text>
<text x="53.9" y="171.6">30</text>
<text x="61.1" y="171.6">120</text>
<text x="71" y="171.6">100D</text>
<text x="83.2" y="171.6">140</text>
<text x="93" y="171.6">120D</text>
<text x="106.8" y="171.6">80</text>
<text x="114.4" y="171.6">180</text>
<text x="122.7" y="171.5">100</text>
<text x="131.7" y="171.6">460</text>
<text x="140.2" y="171.6">110</text>
<text x="149.8" y="171.6">280</text>
<text x="159.2" y="171.6">70</text>
<text x="168.1" y="171.6">263</text>
<text x="177.9" y="171.6">120E</text>
<text x="30.5" y="177">B</text>
<text x="35.8" y="177">1050</text>
<text x="46.4" y="177">20</text>
<text x="53.9" y="177">40</text>
<text x="61.1" y="177">155</text>
<text x="71" y="177">130D</text>
<text x="83.2" y="177">185</text>
<text x="93" y="177">160D</text>
<text x="105.8" y="177">105</text>
<text x="114.4" y="177">240</text>
<text x="122.7" y="176.9">133</text>
<text x="131.7" y="177">610</text>
<text x="140" y="177">147</text>
<text x="149.8" y="177">370</text>
<text x="158.2" y="177">100</text>
<text x="168.1" y="177">350</text>
<text x="177.9" y="177">160E</text>
<text x="30.4" y="182.5">C</text>
<text x="35.8" y="182.5">1350</text>
<text x="46.4" y="182.5">30</text>
<text x="53.9" y="182.5">60</text>
<text x="61.1" y="182.5">200</text>
<text x="71" y="182.5">160D</text>
<text x="83.2" y="182.5">230</text>
<text x="93" y="182.5">200D</text>
<text x="105.8" y="182.5">160</text>
<text x="114.4" y="182.5">300</text>
<text x="122.7" y="182.4">166</text>
<text x="131.7" y="182.5">765</text>
<text x="140" y="182.5">183</text>
<text x="149.8" y="182.5">460</text>
<text x="158.2" y="182.5">130</text>
<text x="168.1" y="182.5">438</text>
<text x="177.9" y="182.5">200E</text>
<text x="30.4" y="188">D</text>
<text x="35.8" y="188">1600</text>
<text x="46.4" y="188">40</text>
<text x="53.9" y="188">80</text>
<text x="61.1" y="188">240</text>
<text x="71" y="188">200D</text>
<text x="83.2" y="188">280</text>
<text x="93" y="188">240D</text>
<text x="105.8" y="188">160</text>
<text x="114.4" y="188">360</text>
<text x="122.7" y="187.9">200</text>
<text x="131.7" y="188">920</text>
<text x="140" y="188">220</text>
<text x="149.8" y="188">560</text>
<text x="158.2" y="188">180</text>
<text x="168.1" y="188">526</text>
<text x="177.9" y="188">240E</text>
<text x="84" y="202.7">Notes:</text>
<text x="84" y="207.5">1. This sign is used at the intersection of multiple State Strategic Touring</text>
<text x="89" y="215.4">currently being travelled is always positioned at the top of this sign with</text>
<text x="89" y="211.4">Routes (SSTRs) with both routes using an image logo. The SSTR</text>
<text x="89" y="219.3">the intersecting SSTR denoted as AHEAD.</text>
<text x="84" y="224">2. Insert appropriate touring route name, e.g. GREAT INLAND WAY.</text>
<text x="84" y="233.5">4. Insert appropriate national route marker, e.g. A7/A6.</text>
<text x="84" y="228.8">3. Insert appropriate image logos, refer TL-Q02.</text>
<text x="84" y="238.2">5. See page 9 for examples.</text>
<text x="21.6" y="267.9">Department of Transport and Main Roads</text>
<text x="17.7" y="271.8">Infrastructure Management &amp; Delivery Division</text>
<text x="16.7" y="280.6">Designed</text>
<text x="42.7" y="280.6">Checked</text>
<text x="69.7" y="280.6">Scale</text>
<text x="99.2" y="281.5">A/PRINCIPAL ENGINEER</text>
<text x="154.5" y="276.2">10/11/25</text>
<text x="157.4" y="281.5">Date</text>
<text x="178.4" y="278.9">Page 8 of 9</text>
<text x="17" y="284.8">TV 8/16</text>
<text x="42.7" y="285.1">DJ 11/25</text>
<text x="69.7" y="285.2">Not to Scale</text>
<text x="99.2" y="285">(Traffic Engineering Practice)</text>
</g>
<g font-size="3.2" fill="#373435">
<text x="105.6" y="13.4">variable</text>
<text x="35.3" y="21.7">d</text>
<text x="43.2" y="18.5">n</text>
<text x="59.3" y="18.5">o (max.)</text>
<text x="85.3" y="18.5">n</text>
<text x="131.1" y="18.5">n</text>
<text x="142.2" y="23.6">(min.)</text>
<text x="145.4" y="18.5">q</text>
<text x="174" y="23.7">(min.)</text>
<text x="177.2" y="18.5">n</text>
<text x="186.6" y="23.3">r</text>
<text x="185.5" y="32.3">e</text>
<text x="185.5" y="41.6">h</text>
<text x="185.5" y="49">k</text>
<text x="34.3" y="55.7" transform="rotate(-90 34.3 55.7)">s(max)</text>
<text x="185.5" y="56.6">h</text>
<text x="185.5" y="66.3">g</text>
<text x="185.5" y="75.3">f</text>
<text x="191.2" y="75">v</text>
<text x="194.7" y="75">m</text>
<text x="185.5" y="83.3">e</text>
<text x="191.2" y="83.6">p</text>
<text x="24.2" y="88">b</text>
<text x="195.1" y="87.1">c</text>
<text x="185.5" y="92.3">e</text>
<text x="185.5" y="101.6">h</text>
<text x="34.3" y="112.7" transform="rotate(-90 34.3 112.7)">s(max)</text>
<text x="185.5" y="109">k</text>
<text x="185.5" y="116.6">h</text>
<text x="185.5" y="126.3">g</text>
<text x="185.5" y="135.3">f</text>
<text x="191.2" y="135">v</text>
<text x="194.7" y="135">m</text>
<text x="35.3" y="140.8">c</text>
<text x="185.5" y="143.3">e</text>
<text x="191.2" y="143.6">p</text>
<text x="43.2" y="151.6">n</text>
<text x="59.3" y="151.6">o (max.)</text>
<text x="85.3" y="151.6">n</text>
<text x="97.4" y="151.6">n</text>
<text x="111.6" y="151.6">q</text>
<text x="126.7" y="151.6">n</text>
<text x="108.5" y="156.7">(min.)</text>
</g>
<g font-size="3" fill="#fefefe">
<text x="60.8" y="52">LOGO</text>
<text x="60.8" y="109">LOGO</text>
</g>
<g font-size="1.5" fill="#373435">
<text x="133.6" y="166.1">(max)</text>
<text x="169.9" y="166.1">(max)</text>
</g>
</svg>
